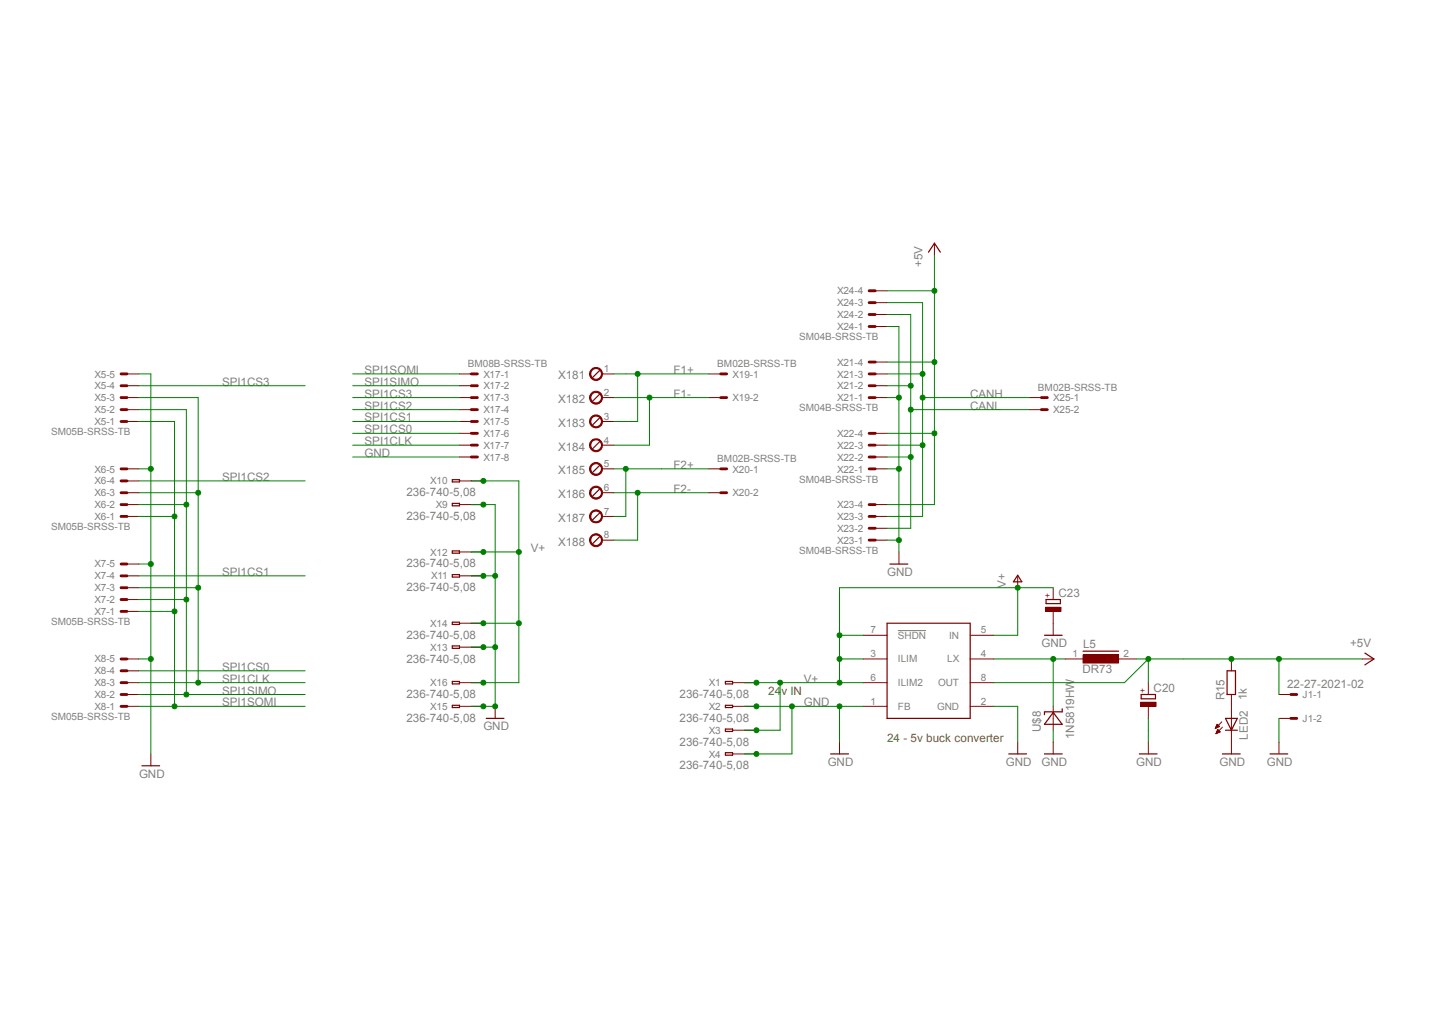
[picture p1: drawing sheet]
<svg xmlns="http://www.w3.org/2000/svg" width="297mm" height="210mm" viewBox="0 0 297 210" stroke-linecap="round" stroke-linejoin="round" font-family="sans-serif">
<path d="M186.2 130.7h5.9" fill="none" stroke="#808080" stroke-width=".21"/>
<g fill="none" stroke="#800000" stroke-width=".25">
<path d="M93.8 99.4h1.5v.5h-1.5zM93.8 104.4h1.5v.5h-1.5zM93.8 114.2h1.5v.5h-1.5zM93.8 119.1h1.5v.5h-1.5zM93.8 129h1.5v.5h-1.5zM93.8 133.9h1.5v.5h-1.5zM184 129.2h17.2v19.7h-17.2zM93.8 141.3h1.5v.5h-1.5zM93.8 146.2h1.5v.5h-1.5zM150.5 141.3h1.4v.5h-1.4zM150.5 146.2h1.4v.5h-1.4zM150.5 151.1h1.4v.5h-1.4z"/>
<path d="M150.5 156h1.4v.5h-1.4zM172.3 156.3h3.7M209.2 156.3h3.7M236.3 156.3h3.7M236.7 144h2.9v.9h-2.9z"/>
</g>
<g fill="none" stroke="#800000" stroke-width=".21">
<path d="M26.3 80h2.5M26.3 77.5h2.5M95.3 80h2.4M95.3 77.5h2.4M26.3 99.7h2.5M26.3 87.4h2.5M26.3 84.9h2.5M26.3 82.4h2.5M26.3 97.2h2.5M95.3 99.7h4.9M95.3 87.4h2.4M95.3 84.9h2.4"/>
<path d="M95.3 82.4h2.4M95.3 89.8h2.4M95.3 92.3h2.4M95.3 94.7h2.4M26.3 104.6h2.5M26.3 119.4h2.5M26.3 107.1h2.5M26.3 102.2h2.5M26.3 116.9h2.5M95.3 104.6h4.9M95.3 119.4h4.9M95.3 114.4h4.9"/>
<path d="M26.3 126.7h2.5M26.3 124.3h2.5M26.3 121.8h2.5M26.3 139.1h2.5M26.3 136.6h2.5M95.3 134.2h4.9M95.3 129.2h4.9M179 136.6h5M179 131.7h5M201.2 136.6h4.9M201.2 131.7h4.9M26.3 141.5h2.5"/>
<path d="M26.3 146.4h2.5M26.3 144h2.5M95.3 141.5h4.9M95.3 146.4h4.9M151.9 141.5h5M151.9 146.4h5M151.9 151.4h5M151.9 156.3h5M174.1 153.8v2.5M179 141.5h5M179 146.4h5M201.2 141.5h4.9"/>
<path d="M201.2 146.4h4.9M211.1 153.8v2.5M238.2 153.8v2.5"/>
</g>
<g fill="none" stroke="#800000" stroke-width=".59">
<path d="M25.1 80h1.2M25.1 77.5h1.2M97.7 80h1.3M97.7 77.5h1.3M25.1 87.4h1.2M25.1 84.9h1.2M25.1 82.4h1.2M25.1 99.7h1.2M25.1 97.2h1.2M97.7 87.4h1.3M97.7 84.9h1.3M97.7 82.4h1.3"/>
<path d="M97.7 89.8h1.3M97.7 92.3h1.3M97.7 94.7h1.3M25.1 107.1h1.2M25.1 104.6h1.2M25.1 102.2h1.2M25.1 119.4h1.2M25.1 116.9h1.2M25.1 126.7h1.2M25.1 124.3h1.2M25.1 121.8h1.2M25.1 139.1h1.2"/>
<path d="M25.1 136.6h1.2M25.1 146.4h1.2M25.1 144h1.2M25.1 141.5h1.2"/>
</g>
<path d="M236.6 145.6h3.2v.8h-3.2z" fill-rule="evenodd" fill="#800000"/>
<path d="M236.6 145.6h3.2v.8h-3.2zM238.2 141.5v2.5M238.2 146.4v2.5" fill="none" stroke="#800000" stroke-width=".21"/>
<path d="M217 124.3h2.9v.8h-2.9z" fill="none" stroke="#800000" stroke-width=".25"/>
<path d="M216.8 125.9h3.2v.8h-3.2z" fill-rule="evenodd" fill="#800000"/>
<path d="M211.1 119.4v2.4M216.8 125.9h3.2v.8h-3.2zM218.4 121.8v2.5M218.4 126.7v5M282.5 136.6h2.4M218.4 146.4v5M218.4 153.8v2.5" fill="none" stroke="#800000" stroke-width=".21"/>
<path d="M211.1 119.3l.8 1.3h-1.7zM216.6 131.7h3.7M224.6 135h7.4M283.1 135.4l1.8 1.2-1.8 1.2M216.6 156.3h3.7M218.4 147.7l1.9 2.5h-3.7zM220.3 146.9v.7h-3.7v.6" fill="none" stroke="#800000" stroke-width=".25"/>
<path d="M224.6 135.8h7.4v1.7h-7.4z" fill-rule="evenodd" fill="#800000"/>
<g fill="none" stroke="#800000" stroke-width=".21">
<path d="M220.9 136.6h4.9M224.6 135.8h7.4v1.7h-7.4zM230.8 136.6h4.9M255.4 136.6v2.5M31.3 156.3v2.4M102.7 146.4v2.5M252.1 150.9h.1M252.1 150.8h.3M252.2 150.7h.4M252.2 150.7h.6M252.2 150.6h.7M252.2 152h.2"/>
<path d="M252.3 150.5h.5M252.3 151.9h.3M252.3 150.4h.4M252.3 151.8h.5M252.3 150.3h.3M252.3 151.8h.7M252.3 151.7h.7M252.4 150.2h.2M252.4 151.6h.5M252.4 150.2l.5 .4-.8 .4zM252.4 150.2h.1M252.4 151.5h.4"/>
<path d="M252.5 151.4h.2M252.5 151.3h.1M252.6 151.3l-.4 .8M252.6 151.3l.5 .4-.9 .4M252.6 151.3h.1M253.4 149.6l-1.3 1.4M253.5 150.7l-1.3 1.4M255.4 144v12.3"/>
</g>
<path d="M124.4 76.8l-1.5 1.5M254.5 139.1h1.7v4.9h-1.7zM29.4 158.7h3.7M100.8 148.9h3.7M253.5 156.3h3.7M254.2 148.9h2.4l-1.2 2.5zM254.2 151.4h2.4" fill="none" stroke="#800000" stroke-width=".25"/>
<path d="M122.9 76.3a1.36 1.36 0 0 1 2 .7 1.36 1.36 0 0 1-1 1.8 1.36 1.36 0 0 1-1.6-1.3h.2a1.11 1.11 0 0 1 1.5-1.1 1.11 1.11 0 0 1 .4 1.8 1.11 1.11 0 0 1-1.8-.3l-.1-.4h-.2v-.5z" fill-rule="evenodd" fill="#800000"/>
<path d="M122.9 76.3a1.36 1.36 0 0 1 2 .7 1.36 1.36 0 0 1-1 1.8 1.36 1.36 0 0 1-1.6-1.3h.2a1.11 1.11 0 0 1 1.5-1.1 1.11 1.11 0 0 1 .4 1.8 1.11 1.11 0 0 1-1.8-.3l-.1-.4h-.2v-.5zM124.8 77.5h2.5" fill="none" stroke="#800000" stroke-width=".21"/>
<path d="M124.4 81.7l-1.5 1.5" fill="none" stroke="#800000" stroke-width=".25"/>
<path d="M122.6 81.6a1.35 1.35 0 0 1 2.2 .2 1.35 1.35 0 0 1-.9 2 1.35 1.35 0 0 1-1.6-1.4h.2a1.1 1.1 0 0 1 1.5-1 1.1 1.1 0 0 1 .4 1.7 1.1 1.1 0 0 1-1.8-.3l-.1-.4h-.2z" fill-rule="evenodd" fill="#800000"/>
<path d="M122.6 81.6a1.35 1.35 0 0 1 2.2 .2 1.35 1.35 0 0 1-.9 2 1.35 1.35 0 0 1-1.6-1.4h.2a1.1 1.1 0 0 1 1.5-1 1.1 1.1 0 0 1 .4 1.7 1.1 1.1 0 0 1-1.8-.3l-.1-.4h-.2zM124.8 82.4h2.5" fill="none" stroke="#800000" stroke-width=".21"/>
<path d="M124.4 86.6l-1.5 1.5" fill="none" stroke="#800000" stroke-width=".25"/>
<path d="M122.6 86.5a1.35 1.35 0 0 1 2.2 .2 1.35 1.35 0 0 1-.8 2 1.35 1.35 0 0 1-1.7-1.3h.2a1.11 1.11 0 0 1 1.5-1.1 1.11 1.11 0 0 1 .4 1.8 1.11 1.11 0 0 1-1.8-.3l-.1-.4h-.2z" fill-rule="evenodd" fill="#800000"/>
<path d="M122.6 86.5a1.35 1.35 0 0 1 2.2 .2 1.35 1.35 0 0 1-.8 2 1.35 1.35 0 0 1-1.7-1.3h.2a1.11 1.11 0 0 1 1.5-1.1 1.11 1.11 0 0 1 .4 1.8 1.11 1.11 0 0 1-1.8-.3l-.1-.4h-.2zM124.8 87.4h2.5" fill="none" stroke="#800000" stroke-width=".21"/>
<path d="M124.4 91.6l-1.5 1.4" fill="none" stroke="#800000" stroke-width=".25"/>
<path d="M122.6 91.4a1.35 1.35 0 0 1 2.2 .2 1.35 1.35 0 0 1-.9 2 1.35 1.35 0 0 1-1.6-1.3h.2a1.11 1.11 0 0 1 1.5-1.1 1.11 1.11 0 0 1 .4 1.8 1.11 1.11 0 0 1-1.8-.3l-.1-.4h-.2z" fill-rule="evenodd" fill="#800000"/>
<path d="M122.6 91.4a1.35 1.35 0 0 1 2.2 .2 1.35 1.35 0 0 1-.9 2 1.35 1.35 0 0 1-1.6-1.3h.2a1.11 1.11 0 0 1 1.5-1.1 1.11 1.11 0 0 1 .4 1.8 1.11 1.11 0 0 1-1.8-.3l-.1-.4h-.2zM124.8 92.3h2.5" fill="none" stroke="#800000" stroke-width=".21"/>
<path d="M124.4 96.5l-1.5 1.5" fill="none" stroke="#800000" stroke-width=".25"/>
<path d="M122.6 96.4a1.35 1.35 0 0 1 2.2 .1 1.35 1.35 0 0 1-.9 2 1.35 1.35 0 0 1-1.6-1.3h.2a1.11 1.11 0 0 1 1.5-1.1 1.11 1.11 0 0 1 .4 1.8 1.11 1.11 0 0 1-1.8-.3l-.1-.4h-.2z" fill-rule="evenodd" fill="#800000"/>
<path d="M122.6 96.4a1.35 1.35 0 0 1 2.2 .1 1.35 1.35 0 0 1-.9 2 1.35 1.35 0 0 1-1.6-1.3h.2a1.11 1.11 0 0 1 1.5-1.1 1.11 1.11 0 0 1 .4 1.8 1.11 1.11 0 0 1-1.8-.3l-.1-.4h-.2zM124.8 97.2h2.5" fill="none" stroke="#800000" stroke-width=".21"/>
<path d="M124.4 101.4l-1.5 1.5" fill="none" stroke="#800000" stroke-width=".25"/>
<path d="M122.6 101.3a1.35 1.35 0 0 1 2.2 .1 1.35 1.35 0 0 1-.8 2.1 1.35 1.35 0 0 1-1.7-1.3h.2a1.11 1.11 0 0 1 1.5-1.1 1.11 1.11 0 0 1 .4 1.8 1.11 1.11 0 0 1-1.8-.4l-.1-.3h-.2z" fill-rule="evenodd" fill="#800000"/>
<path d="M122.6 101.3a1.35 1.35 0 0 1 2.2 .1 1.35 1.35 0 0 1-.8 2.1 1.35 1.35 0 0 1-1.7-1.3h.2a1.11 1.11 0 0 1 1.5-1.1 1.11 1.11 0 0 1 .4 1.8 1.11 1.11 0 0 1-1.8-.4l-.1-.3h-.2zM124.8 102.2h2.5" fill="none" stroke="#800000" stroke-width=".21"/>
<path d="M124.4 106.3l-1.5 1.5" fill="none" stroke="#800000" stroke-width=".25"/>
<path d="M122.6 106.2a1.35 1.35 0 0 1 2.2 .1 1.35 1.35 0 0 1-.8 2.1 1.35 1.35 0 0 1-1.7-1.3h.2a1.11 1.11 0 0 1 1.5-1.1 1.11 1.11 0 0 1 .4 1.8 1.11 1.11 0 0 1-1.8-.4l-.1-.3h-.2z" fill-rule="evenodd" fill="#800000"/>
<path d="M122.6 106.2a1.35 1.35 0 0 1 2.2 .1 1.35 1.35 0 0 1-.8 2.1 1.35 1.35 0 0 1-1.7-1.3h.2a1.11 1.11 0 0 1 1.5-1.1 1.11 1.11 0 0 1 .4 1.8 1.11 1.11 0 0 1-1.8-.4l-.1-.3h-.2zM124.8 107.1h2.5" fill="none" stroke="#800000" stroke-width=".21"/>
<path d="M124.4 111.3l-1.5 1.4" fill="none" stroke="#800000" stroke-width=".25"/>
<path d="M122.6 111.1a1.35 1.35 0 0 1 2.2 .2 1.35 1.35 0 0 1-.9 2 1.35 1.35 0 0 1-1.6-1.3h.2a1.11 1.11 0 0 1 1.5-1.1 1.11 1.11 0 0 1 .4 1.8 1.11 1.11 0 0 1-1.8-.3l-.1-.4h-.2z" fill-rule="evenodd" fill="#800000"/>
<g fill="none" stroke="#800000" stroke-width=".21">
<path d="M193.8 50.4v2.5M147 77.5h2.5M181.5 77.5h2.5M181.5 80h2.5M181.5 75.1h2.5M181.5 67.7h2.5M181.5 65.2h2.5M181.5 62.7h2.5M181.5 60.3h2.5M147 82.4h2.5M147 97.2h2.5M181.5 82.4h2.5"/>
<path d="M181.5 97.2h2.5M181.5 94.7h2.5M181.5 92.3h2.5M181.5 89.8h2.5M213.5 82.4h2.5M213.5 84.9h2.5M122.6 111.1a1.35 1.35 0 0 1 2.2 .2 1.35 1.35 0 0 1-.9 2 1.35 1.35 0 0 1-1.6-1.3h.2a1.11 1.11 0 0 1 1.5-1.1 1.11 1.11 0 0 1 .4 1.8 1.11 1.11 0 0 1-1.8-.3l-.1-.4h-.2zM124.8 112h2.5M147 102.2h2.5M181.5 112h2.5M181.5 109.5h2.5M181.5 107.1h2.5"/>
<path d="M181.5 104.6h2.5M186.4 114.4v2.5M265.3 144h2.4M265.3 148.9h2.4M265.3 153.8v2.5"/>
</g>
<g fill="none" stroke="#800000" stroke-width=".59">
<path d="M149.5 77.5h1.2M180.3 77.5h1.2M180.3 80h1.2M180.3 75.1h1.2M180.3 67.7h1.2M180.3 65.2h1.2M180.3 62.7h1.2M180.3 60.3h1.2M149.5 82.4h1.2M149.5 97.2h1.2M180.3 82.4h1.2M180.3 97.2h1.2"/>
<path d="M180.3 94.7h1.2M180.3 92.3h1.2M180.3 89.8h1.2M216 82.4h1.2M216 84.9h1.2M149.5 102.2h1.2M180.3 112h1.2M180.3 109.5h1.2M180.3 107.1h1.2M180.3 104.6h1.2M267.7 144h1.2M267.7 148.9h1.2"/>
</g>
<path d="M192.6 52.3l1.2-1.9 1.2 1.9M184.6 116.9h3.7M263.4 156.3h3.7" fill="none" stroke="#800000" stroke-width=".25"/>
<path d="M156.9 146.4h7.4M179 146.4h-4.9v7.4M206.1 146.4h5v7.4" fill="none" stroke="#008000" stroke-width=".21"/>
<circle cx="174.1" cy="146.4" r=".51" fill="#008000"/>
<g fill="none" stroke="#008000" stroke-width=".21">
<path d="M174.1 146.4h-9.8v9.9h-7.4"/>
<circle cx="174.1" cy="146.4" r=".51"/>
</g>
<circle cx="164.2" cy="146.4" r=".51" fill="#008000"/>
<g fill="none" stroke="#008000" stroke-width=".21">
<path d="M154.4 146.4h2.5"/>
<circle cx="164.2" cy="146.4" r=".51"/>
</g>
<circle cx="156.9" cy="146.4" r=".51" fill="#008000"/>
<g fill="none" stroke="#008000" stroke-width=".21">
<path d="M154.4 156.3h2.5"/>
<circle cx="156.9" cy="146.4" r=".51"/>
</g>
<circle cx="156.9" cy="156.3" r=".51" fill="#008000"/>
<g fill="none" stroke="#008000" stroke-width=".21">
<path d="M28.8 77.5h2.5v59.1h-2.5M73.2 94.7h22.1M28.8 116.9h2.5M218.4 151.4v2.4M238.2 148.9v4.9"/>
<circle cx="156.9" cy="156.3" r=".51"/>
</g>
<circle cx="31.3" cy="116.9" r=".51" fill="#008000"/>
<g fill="none" stroke="#008000" stroke-width=".21">
<path d="M28.8 97.2h2.5"/>
<circle cx="31.3" cy="116.9" r=".51"/>
</g>
<circle cx="31.3" cy="97.2" r=".51" fill="#008000"/>
<g fill="none" stroke="#008000" stroke-width=".21">
<path d="M31.3 136.6v19.7"/>
<circle cx="31.3" cy="97.2" r=".51"/>
</g>
<circle cx="31.3" cy="136.6" r=".51" fill="#008000"/>
<g fill="none" stroke="#008000" stroke-width=".21">
<path d="M100.2 104.6h2.5v41.8h-2.5M100.2 134.2h2.5"/>
<circle cx="31.3" cy="136.6" r=".51"/>
</g>
<circle cx="102.7" cy="134.2" r=".51" fill="#008000"/>
<g fill="none" stroke="#008000" stroke-width=".21">
<path d="M100.2 119.4h2.5"/>
<circle cx="102.7" cy="134.2" r=".51"/>
</g>
<circle cx="102.7" cy="119.4" r=".51" fill="#008000"/>
<circle cx="102.7" cy="119.4" r=".51" fill="none" stroke="#008000" stroke-width=".21"/>
<circle cx="102.7" cy="146.4" r=".51" fill="#008000"/>
<g fill="none" stroke="#008000" stroke-width=".21">
<path d="M97.7 104.6h2.5"/>
<circle cx="102.7" cy="146.4" r=".51"/>
</g>
<circle cx="100.2" cy="104.6" r=".51" fill="#008000"/>
<g fill="none" stroke="#008000" stroke-width=".21">
<path d="M97.7 119.4h2.5"/>
<circle cx="100.2" cy="104.6" r=".51"/>
</g>
<circle cx="100.2" cy="119.4" r=".51" fill="#008000"/>
<g fill="none" stroke="#008000" stroke-width=".21">
<path d="M97.7 134.2h2.5"/>
<circle cx="100.2" cy="119.4" r=".51"/>
</g>
<circle cx="100.2" cy="134.2" r=".51" fill="#008000"/>
<g fill="none" stroke="#008000" stroke-width=".21">
<path d="M97.7 146.4h2.5"/>
<circle cx="100.2" cy="134.2" r=".51"/>
</g>
<circle cx="100.2" cy="146.4" r=".51" fill="#008000"/>
<g fill="none" stroke="#008000" stroke-width=".21">
<path d="M184 67.7h2.4v44.3h-2.4M184 97.2h2.4"/>
<circle cx="100.2" cy="146.4" r=".51"/>
</g>
<circle cx="186.4" cy="97.2" r=".51" fill="#008000"/>
<g fill="none" stroke="#008000" stroke-width=".21">
<path d="M184 82.4h2.4"/>
<circle cx="186.4" cy="97.2" r=".51"/>
</g>
<circle cx="186.4" cy="82.4" r=".51" fill="#008000"/>
<g fill="none" stroke="#008000" stroke-width=".21">
<path d="M186.4 112v2.4"/>
<circle cx="186.4" cy="82.4" r=".51"/>
</g>
<circle cx="186.4" cy="112" r=".51" fill="#008000"/>
<g fill="none" stroke="#008000" stroke-width=".21">
<path d="M174.1 131.7h4.9M206.1 131.7h5v-9.9h-37v19.7h4.9M265.3 148.9v4.9"/>
<circle cx="186.4" cy="112" r=".51"/>
</g>
<circle cx="174.1" cy="131.7" r=".51" fill="#008000"/>
<g fill="none" stroke="#008000" stroke-width=".21">
<path d="M174.1 136.6h4.9"/>
<circle cx="174.1" cy="131.7" r=".51"/>
</g>
<circle cx="174.1" cy="136.6" r=".51" fill="#008000"/>
<g fill="none" stroke="#008000" stroke-width=".21">
<path d="M211.1 121.8h7.3"/>
<circle cx="174.1" cy="136.6" r=".51"/>
</g>
<circle cx="211.1" cy="121.8" r=".51" fill="#008000"/>
<g fill="none" stroke="#008000" stroke-width=".21">
<path d="M156.9 141.5h4.9"/>
<circle cx="211.1" cy="121.8" r=".51"/>
</g>
<circle cx="174.1" cy="141.5" r=".51" fill="#008000"/>
<g fill="none" stroke="#008000" stroke-width=".21">
<path d="M174.1 141.5h-12.3v9.9h-4.9"/>
<circle cx="174.1" cy="141.5" r=".51"/>
</g>
<circle cx="161.8" cy="141.5" r=".51" fill="#008000"/>
<g fill="none" stroke="#008000" stroke-width=".21">
<path d="M154.4 141.5h2.5"/>
<circle cx="161.8" cy="141.5" r=".51"/>
</g>
<circle cx="156.9" cy="141.5" r=".51" fill="#008000"/>
<g fill="none" stroke="#008000" stroke-width=".21">
<path d="M154.4 151.4h2.5"/>
<circle cx="156.9" cy="141.5" r=".51"/>
</g>
<circle cx="156.9" cy="151.4" r=".51" fill="#008000"/>
<g fill="none" stroke="#008000" stroke-width=".21">
<path d="M100.2 99.7h7.4v41.8h-7.4M100.2 129.2h7.4"/>
<circle cx="156.9" cy="151.4" r=".51"/>
</g>
<circle cx="107.6" cy="129.2" r=".51" fill="#008000"/>
<g fill="none" stroke="#008000" stroke-width=".21">
<path d="M100.2 114.4h7.4"/>
<circle cx="107.6" cy="129.2" r=".51"/>
</g>
<circle cx="107.6" cy="114.4" r=".51" fill="#008000"/>
<g fill="none" stroke="#008000" stroke-width=".21">
<path d="M97.7 99.7h2.5"/>
<circle cx="107.6" cy="114.4" r=".51"/>
</g>
<circle cx="100.2" cy="99.7" r=".51" fill="#008000"/>
<g fill="none" stroke="#008000" stroke-width=".21">
<path d="M97.7 114.4h2.5"/>
<circle cx="100.2" cy="99.7" r=".51"/>
</g>
<circle cx="100.2" cy="114.4" r=".51" fill="#008000"/>
<g fill="none" stroke="#008000" stroke-width=".21">
<path d="M97.7 129.2h2.5"/>
<circle cx="100.2" cy="114.4" r=".51"/>
</g>
<circle cx="100.2" cy="129.2" r=".51" fill="#008000"/>
<g fill="none" stroke="#008000" stroke-width=".21">
<path d="M97.7 141.5h2.5"/>
<circle cx="100.2" cy="129.2" r=".51"/>
</g>
<circle cx="100.2" cy="141.5" r=".51" fill="#008000"/>
<g fill="none" stroke="#008000" stroke-width=".21">
<path d="M235.7 136.6h9.8M238.2 136.6v4.9"/>
<circle cx="100.2" cy="141.5" r=".51"/>
</g>
<circle cx="238.2" cy="136.6" r=".51" fill="#008000"/>
<g fill="none" stroke="#008000" stroke-width=".21">
<path d="M238.2 136.6l-5 4.9h-27.1M245.5 136.6h37"/>
<circle cx="238.2" cy="136.6" r=".51"/>
</g>
<circle cx="255.4" cy="136.6" r=".51" fill="#008000"/>
<g fill="none" stroke="#008000" stroke-width=".21">
<path d="M265.3 136.6v7.4"/>
<circle cx="255.4" cy="136.6" r=".51"/>
</g>
<circle cx="265.3" cy="136.6" r=".51" fill="#008000"/>
<g fill="none" stroke="#008000" stroke-width=".21">
<path d="M184 60.3h9.8v44.3h-9.8M184 89.8h9.8"/>
<circle cx="265.3" cy="136.6" r=".51"/>
</g>
<circle cx="193.8" cy="89.8" r=".51" fill="#008000"/>
<g fill="none" stroke="#008000" stroke-width=".21">
<path d="M184 75.1h9.8"/>
<circle cx="193.8" cy="89.8" r=".51"/>
</g>
<circle cx="193.8" cy="75.1" r=".51" fill="#008000"/>
<g fill="none" stroke="#008000" stroke-width=".21">
<path d="M193.8 52.9v7.4"/>
<circle cx="193.8" cy="75.1" r=".51"/>
</g>
<circle cx="193.8" cy="60.3" r=".51" fill="#008000"/>
<g fill="none" stroke="#008000" stroke-width=".21">
<path d="M206.1 136.6h14.8M218.4 136.6v9.8"/>
<circle cx="193.8" cy="60.3" r=".51"/>
</g>
<circle cx="218.4" cy="136.6" r=".51" fill="#008000"/>
<g fill="none" stroke="#008000" stroke-width=".21">
<path d="M73.2 77.5h22.1M28.8 87.4h7.4v59h-7.4M28.8 126.7h7.4"/>
<circle cx="218.4" cy="136.6" r=".51"/>
</g>
<circle cx="36.2" cy="126.7" r=".51" fill="#008000"/>
<g fill="none" stroke="#008000" stroke-width=".21">
<path d="M28.8 107.1h7.4"/>
<circle cx="36.2" cy="126.7" r=".51"/>
</g>
<circle cx="36.2" cy="107.1" r=".51" fill="#008000"/>
<g fill="none" stroke="#008000" stroke-width=".21">
<path d="M36.2 146.4h27.1"/>
<circle cx="36.2" cy="107.1" r=".51"/>
</g>
<circle cx="36.2" cy="146.4" r=".51" fill="#008000"/>
<g fill="none" stroke="#008000" stroke-width=".21">
<path d="M73.2 80h22.1M28.8 84.9h9.9v59.1h-9.9M28.8 124.3h9.9"/>
<circle cx="36.2" cy="146.4" r=".51"/>
</g>
<circle cx="38.6" cy="124.3" r=".51" fill="#008000"/>
<g fill="none" stroke="#008000" stroke-width=".21">
<path d="M28.8 104.6h9.9"/>
<circle cx="38.6" cy="124.3" r=".51"/>
</g>
<circle cx="38.6" cy="104.6" r=".51" fill="#008000"/>
<g fill="none" stroke="#008000" stroke-width=".21">
<path d="M38.7 144h24.6"/>
<circle cx="38.6" cy="104.6" r=".51"/>
</g>
<circle cx="38.6" cy="144" r=".51" fill="#008000"/>
<g fill="none" stroke="#008000" stroke-width=".21">
<path d="M28.8 99.7h34.5M28.8 82.4h12.3v59.1h-12.3M73.2 84.9h22.1M73.2 87.4h22.1M73.2 89.8h22.1M73.2 92.3h22.1M28.8 119.4h34.5M28.8 139.1h34.5M28.8 121.8h12.3"/>
<circle cx="38.6" cy="144" r=".51"/>
</g>
<circle cx="41.1" cy="121.8" r=".51" fill="#008000"/>
<g fill="none" stroke="#008000" stroke-width=".21">
<path d="M28.8 102.2h12.3"/>
<circle cx="41.1" cy="121.8" r=".51"/>
</g>
<circle cx="41.1" cy="102.2" r=".51" fill="#008000"/>
<g fill="none" stroke="#008000" stroke-width=".21">
<path d="M41.1 141.5h22.2"/>
<circle cx="41.1" cy="102.2" r=".51"/>
</g>
<circle cx="41.1" cy="141.5" r=".51" fill="#008000"/>
<g fill="none" stroke="#008000" stroke-width=".21">
<path d="M28.8 80h34.5M127.3 77.5h19.7M132.2 77.5v9.9h-4.9M73.2 82.4h22.1"/>
<circle cx="41.1" cy="141.5" r=".51"/>
</g>
<circle cx="132.2" cy="77.5" r=".51" fill="#008000"/>
<g fill="none" stroke="#008000" stroke-width=".21">
<path d="M127.3 82.4h19.7M134.7 82.4v9.9h-7.4"/>
<circle cx="132.2" cy="77.5" r=".51"/>
</g>
<circle cx="134.7" cy="82.4" r=".51" fill="#008000"/>
<g fill="none" stroke="#008000" stroke-width=".21">
<path d="M184 65.2h4.9v44.3h-4.9M184 94.7h4.9"/>
<circle cx="134.7" cy="82.4" r=".51"/>
</g>
<circle cx="188.9" cy="94.7" r=".51" fill="#008000"/>
<g fill="none" stroke="#008000" stroke-width=".21">
<path d="M184 80h4.9"/>
<circle cx="188.9" cy="94.7" r=".51"/>
</g>
<circle cx="188.9" cy="80" r=".51" fill="#008000"/>
<g fill="none" stroke="#008000" stroke-width=".21">
<path d="M188.9 84.9h24.6"/>
<circle cx="188.9" cy="80" r=".51"/>
</g>
<circle cx="188.9" cy="84.9" r=".51" fill="#008000"/>
<g fill="none" stroke="#008000" stroke-width=".21">
<path d="M184 62.7h7.3v44.4h-7.3M184 92.3h7.3"/>
<circle cx="188.9" cy="84.9" r=".51"/>
</g>
<circle cx="191.3" cy="92.3" r=".51" fill="#008000"/>
<g fill="none" stroke="#008000" stroke-width=".21">
<path d="M184 77.5h7.3"/>
<circle cx="191.3" cy="92.3" r=".51"/>
</g>
<circle cx="191.3" cy="77.5" r=".51" fill="#008000"/>
<g fill="none" stroke="#008000" stroke-width=".21">
<path d="M191.3 82.4h22.2"/>
<circle cx="191.3" cy="77.5" r=".51"/>
</g>
<circle cx="191.3" cy="82.4" r=".51" fill="#008000"/>
<g fill="none" stroke="#008000" stroke-width=".21">
<path d="M127.3 102.2h19.7M132.2 102.2v9.8h-4.9"/>
<circle cx="191.3" cy="82.4" r=".51"/>
</g>
<circle cx="132.2" cy="102.2" r=".51" fill="#008000"/>
<g fill="none" stroke="#008000" stroke-width=".21">
<path d="M127.3 97.2h19.7M129.8 97.2v9.9h-2.5"/>
<circle cx="132.2" cy="102.2" r=".51"/>
</g>
<circle cx="129.8" cy="97.2" r=".51" fill="#008000"/>
<circle cx="129.8" cy="97.2" r=".51" fill="none" stroke="#008000" stroke-width=".21"/>
<g font-size="2.4" fill="#808080">
<text x="191.3" y="55.4" transform="rotate(-90 191.3 55.4)">+5V</text>
<text x="75.6" y="77.5">SPI1SOMI</text>
<text x="139.7" y="77.5">F1+</text>
<text x="46.1" y="80">SPI1CS3</text>
<text x="75.6" y="80">SPI1SIMO</text>
<text x="75.6" y="82.4">SPI1CS3</text>
<text x="115.8" y="78.7">X181</text>
<text x="115.8" y="83.6">X182</text>
<text x="139.7" y="82.4">F1-</text>
<text x="201.2" y="82.4">CANH</text>
<text x="75.6" y="84.9">SPI1CS2</text>
<text x="75.6" y="87.4">SPI1CS1</text>
<text x="75.6" y="89.8">SPI1CS0</text>
<text x="115.8" y="88.5">X183</text>
<text x="201.2" y="84.9">CANL</text>
<text x="75.6" y="94.7">GND</text>
<text x="75.6" y="92.3">SPI1CLK</text>
<text x="115.8" y="93.4">X184</text>
<text x="46.1" y="99.7">SPI1CS2</text>
<text x="115.8" y="98.3">X185</text>
<text x="139.7" y="97.2">F2+</text>
<text x="84.3" y="107.8">236-740-5,08</text>
<text x="84.3" y="102.9">236-740-5,08</text>
<text x="115.8" y="103.3">X186</text>
<text x="139.7" y="102.2">F2-</text>
<text x="115.8" y="108.2">X187</text>
<text x="115.8" y="113.1">X188</text>
<text x="46.1" y="119.4">SPI1CS1</text>
<text x="84.3" y="117.6">236-740-5,08</text>
<text x="110.1" y="114.4">V+</text>
<text x="184" y="119.4">GND</text>
<text x="84.3" y="122.6">236-740-5,08</text>
<text x="208.6" y="121.8" transform="rotate(-90 208.6 121.8)">V+</text>
<text x="219.5" y="123.8">C23</text>
<text x="84.3" y="137.4">236-740-5,08</text>
<text x="84.3" y="132.4">236-740-5,08</text>
<text x="216" y="134.2">GND</text>
<text x="224.6" y="134.4">L5</text>
<text x="280" y="134.2">+5V</text>
<text x="46.1" y="144">SPI1SIMO</text>
<text x="46.1" y="139.1">SPI1CS0</text>
<text x="46.1" y="141.5">SPI1CLK</text>
<text x="166.7" y="141.5">V+</text>
<text x="224.5" y="139.6">DR73</text>
<text x="239.3" y="143.5">C20</text>
<text x="267" y="142.6">22-27-2021-02</text>
<text x="46.1" y="146.4">SPI1SOMI</text>
<text x="84.3" y="149.6">236-740-5,08</text>
<text x="84.3" y="144.7">236-740-5,08</text>
<text x="140.9" y="144.7">236-740-5,08</text>
<text x="140.9" y="149.6">236-740-5,08</text>
<text x="166.7" y="146.4">GND</text>
<text x="254" y="145.2" transform="rotate(-90 254 145.2)">R15</text>
<text x="258.6" y="145.2" transform="rotate(-90 258.6 145.2)">1k</text>
<text x="100.2" y="151.4">GND</text>
<text x="140.9" y="154.6">236-740-5,08</text>
<text x="215.9" y="151.8" transform="rotate(-90 215.9 151.8)">U$8</text>
<text x="222.8" y="153.2" transform="rotate(-90 222.8 153.2)">1N5819HW</text>
<text x="258.8" y="153.3" transform="rotate(-90 258.8 153.3)">LED2</text>
<text x="28.8" y="161.2">GND</text>
<text x="140.9" y="159.5">236-740-5,08</text>
<text x="171.7" y="158.7">GND</text>
<text x="208.6" y="158.7">GND</text>
<text x="216" y="158.7">GND</text>
<text x="235.7" y="158.7">GND</text>
<text x="252.9" y="158.7">GND</text>
<text x="262.8" y="158.7">GND</text>
</g>
<g font-size="2.4" fill="#808000">
<text x="159.3" y="144">24v IN</text>
<text x="184" y="153.8">24 - 5v buck converter</text>
</g>
<g font-size="2.1" fill="#808080">
<text x="173.6" y="66">X24-2</text>
<text x="173.6" y="63.5">X24-3</text>
<text x="173.6" y="61">X24-4</text>
<text x="165.7" y="70.5">SM04B-SRSS-TB</text>
<text x="173.6" y="68.4">X24-1</text>
<text x="97" y="76.2">BM08B-SRSS-TB</text>
<text x="125.2" y="77.2">1</text>
<text x="148.8" y="76.2">BM02B-SRSS-TB</text>
<text x="173.6" y="75.8">X21-4</text>
<text x="19.6" y="83.2">X5-3</text>
<text x="19.6" y="80.7">X5-4</text>
<text x="19.6" y="78.3">X5-5</text>
<text x="100.2" y="78.3">X17-1</text>
<text x="100.2" y="80.7">X17-2</text>
<text x="100.2" y="83.2">X17-3</text>
<text x="125.2" y="82.1">2</text>
<text x="151.9" y="78.3">X19-1</text>
<text x="151.9" y="83.2">X19-2</text>
<text x="173.6" y="83.2">X21-1</text>
<text x="173.6" y="80.7">X21-2</text>
<text x="173.6" y="78.3">X21-3</text>
<text x="215.3" y="81.1">BM02B-SRSS-TB</text>
<text x="218.4" y="83.2">X25-1</text>
<text x="19.6" y="88.1">X5-1</text>
<text x="19.6" y="85.6">X5-2</text>
<text x="100.2" y="85.6">X17-4</text>
<text x="100.2" y="88.1">X17-5</text>
<text x="125.2" y="87">3</text>
<text x="165.7" y="85.3">SM04B-SRSS-TB</text>
<text x="218.4" y="85.6">X25-2</text>
<text x="10.6" y="90.2">SM05B-SRSS-TB</text>
<text x="100.2" y="90.6">X17-6</text>
<text x="100.2" y="93">X17-7</text>
<text x="100.2" y="95.5">X17-8</text>
<text x="125.2" y="91.9">4</text>
<text x="148.8" y="95.8">BM02B-SRSS-TB</text>
<text x="173.6" y="95.5">X22-2</text>
<text x="173.6" y="93">X22-3</text>
<text x="173.6" y="90.6">X22-4</text>
<text x="19.6" y="100.4">X6-4</text>
<text x="19.6" y="98">X6-5</text>
<text x="89.2" y="100.4">X10</text>
<text x="125.2" y="96.9">5</text>
<text x="125.2" y="101.8">6</text>
<text x="151.9" y="98">X20-1</text>
<text x="165.7" y="100">SM04B-SRSS-TB</text>
<text x="173.6" y="98">X22-1</text>
<text x="19.6" y="107.8">X6-1</text>
<text x="19.6" y="105.3">X6-2</text>
<text x="19.6" y="102.9">X6-3</text>
<text x="90.4" y="105.3">X9</text>
<text x="125.2" y="106.7">7</text>
<text x="151.9" y="102.9">X20-2</text>
<text x="173.6" y="107.8">X23-3</text>
<text x="173.6" y="105.3">X23-4</text>
<text x="10.6" y="109.9">SM05B-SRSS-TB</text>
<text x="125.2" y="111.6">8</text>
<text x="173.6" y="112.7">X23-1</text>
<text x="173.6" y="110.3">X23-2</text>
<text x="19.6" y="117.6">X7-5</text>
<text x="89.2" y="115.2">X12</text>
<text x="165.7" y="114.8">SM04B-SRSS-TB</text>
<text x="19.6" y="125.1">X7-2</text>
<text x="19.6" y="122.6">X7-3</text>
<text x="19.6" y="120.1">X7-4</text>
<text x="89.4" y="120.1">X11</text>
<text x="10.6" y="129.6">SM05B-SRSS-TB</text>
<text x="19.6" y="127.5">X7-1</text>
<text x="89.2" y="130">X14</text>
<text x="180.6" y="131.3">7</text>
<text x="203.5" y="131.3">5</text>
<text x="19.6" y="137.3">X8-5</text>
<text x="89.2" y="134.9">X13</text>
<text x="180.6" y="136.3">3</text>
<text x="186.2" y="132.4">SHDN</text>
<text x="186.2" y="137.3">ILIM</text>
<text x="196.5" y="137.3">LX</text>
<text x="196.8" y="132.4">IN</text>
<text x="203.5" y="136.3">4</text>
<text x="222.4" y="136.3">1</text>
<text x="233" y="136.3">2</text>
<text x="19.6" y="142.3">X8-3</text>
<text x="19.6" y="139.8">X8-4</text>
<text x="89.2" y="142.3">X16</text>
<text x="147" y="142.3">X1</text>
<text x="180.6" y="141.2">6</text>
<text x="186.2" y="142.3">ILIM2</text>
<text x="194.6" y="142.3">OUT</text>
<text x="203.5" y="141.2">8</text>
<text x="10.6" y="149.3">SM05B-SRSS-TB</text>
<text x="19.6" y="147.2">X8-1</text>
<text x="19.6" y="144.7">X8-2</text>
<text x="89.2" y="147.2">X15</text>
<text x="147" y="147.2">X2</text>
<text x="180.6" y="146.1">1</text>
<text x="186.2" y="147.2">FB</text>
<text x="194.4" y="147.2">GND</text>
<text x="203.5" y="146.1">2</text>
<text x="270.2" y="144.7">J1-1</text>
<text x="270.2" y="149.6">J1-2</text>
<text x="147" y="152.1">X3</text>
<text x="147" y="157.1">X4</text>
</g>
<g font-size="1.7" fill="#800000">
<text x="217.9" y="123.9" transform="rotate(-90 217.9 123.9)">+</text>
<text x="237.6" y="143.6" transform="rotate(-90 237.6 143.6)">+</text>
</g>
</svg>
